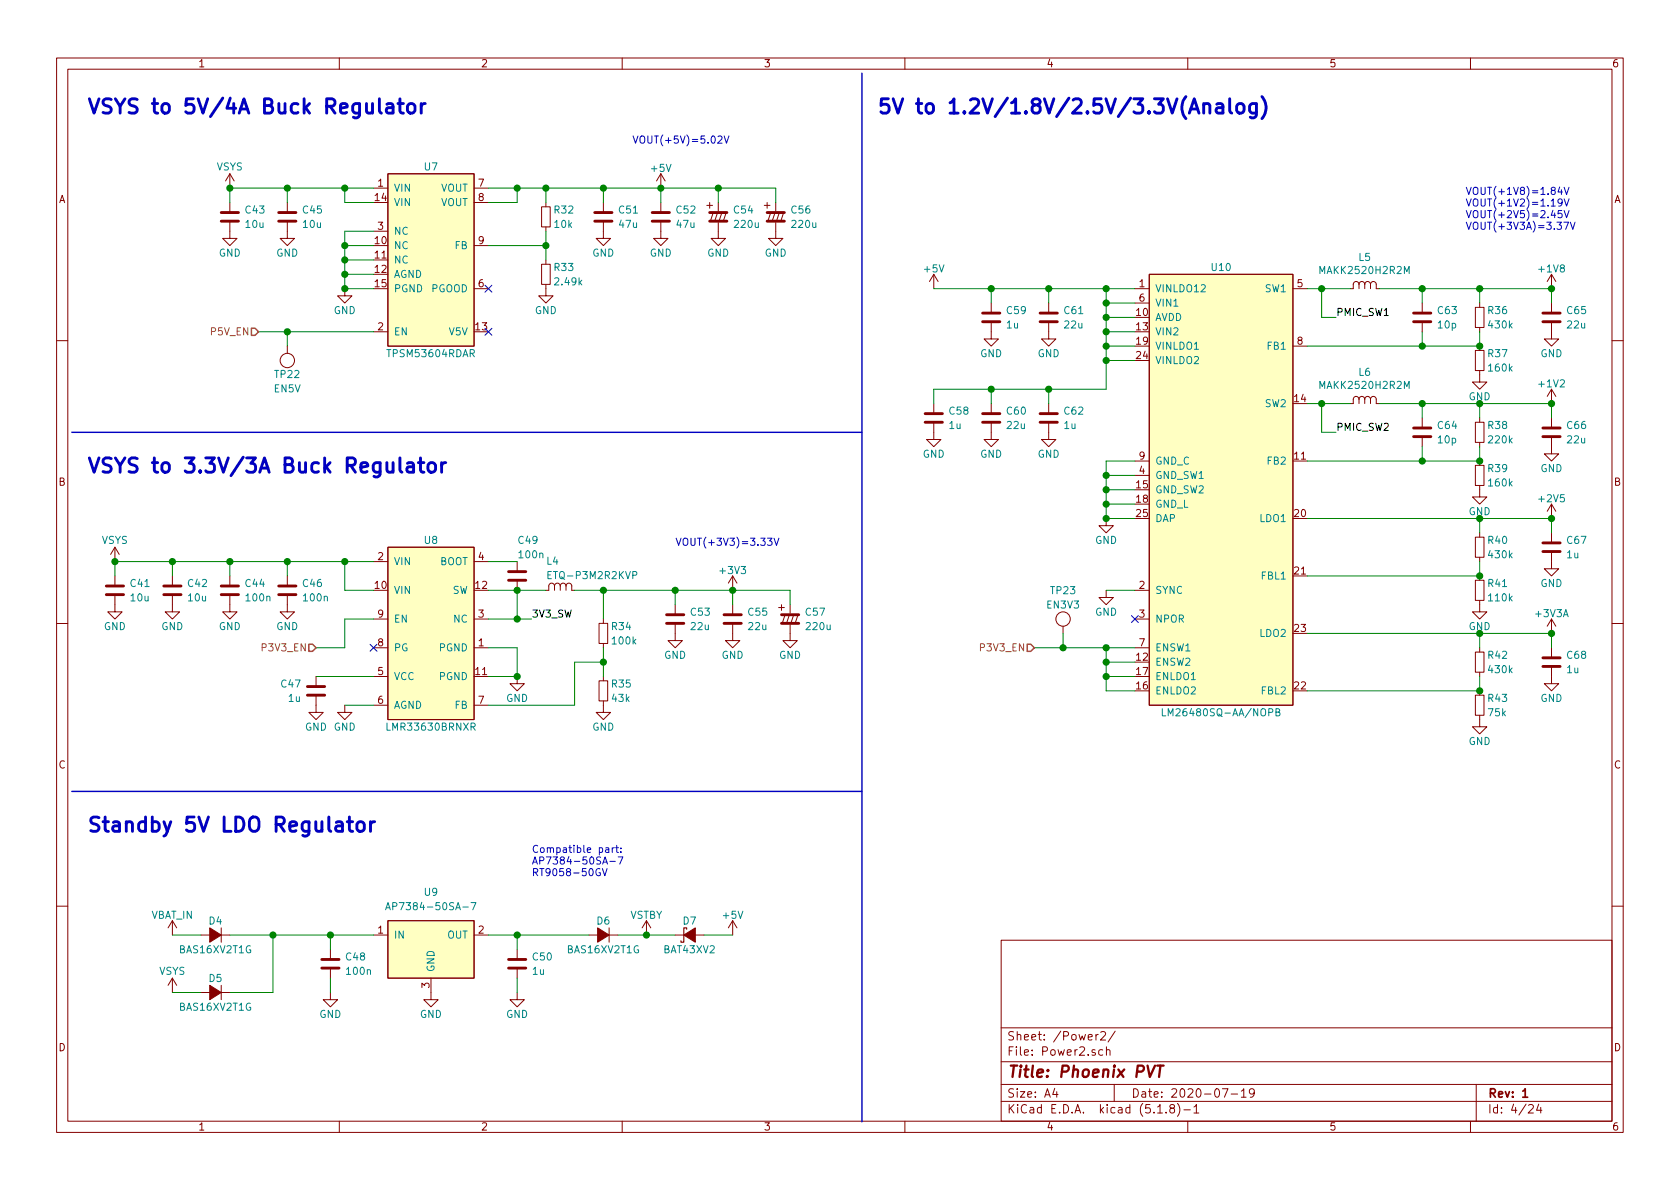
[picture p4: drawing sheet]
<svg xmlns="http://www.w3.org/2000/svg" width="297mm" height="210mm" viewBox="0 0 297 210" stroke-linecap="round" stroke-linejoin="round" font-family="sans-serif">
<g fill="none" stroke="#840000" stroke-width=".18">
<path d="M10 10.3h277v189.9h-277zM12 12.2h273v186.1h-273zM60 10.3v1.9M110 10.3v1.9M160 10.3v1.9M210 10.3v1.9M260 10.3v1.9M40.6 39.1v3.1h1.3l-1.3 1.2-1.2-1.2h1.2M40.6 30.7v2.6M40.6 35.8v1.8M40.6 30.7l-.7 1.3M40.6 30.7l.8 1.3"/>
<path d="M50.8 39.1v3.1h1.3l-1.3 1.2-1.3-1.2h1.3M50.8 35.8v1.8M66 33.3h2.6M68.6 30.7h15.2v30.5h-15.2zM83.8 33.3h2.6M83.8 35.8h2.6M95.8 36.6h1.5v3.5h-1.5zM96.5 35.8v.8M106.7 39.1v3.1h1.2l-1.2 1.2-1.3-1.2h1.3M106.7 35.8v1.8M116.8 39.1v3.1h1.3l-1.3 1.2-1.2-1.2h1.2M116.8 30.7v2.6"/>
<path d="M116.8 35.8v1.8M116.8 30.7l-.7 1.3M116.8 30.7l.8 1.3M125 36.3h1M125.5 35.8v1M126.1 37.6l-.5 1.5M126.9 37.6l-.5 1.5M127 39.4v2.8h1.3l-1.3 1.2-1.3-1.2h1.3M127 35.8v1.5M127.6 37.6l-.5 1.5M128.4 37.6l-.5 1.5M135.1 36.3h1"/>
<path d="M135.6 35.8v1M136.3 37.6l-.5 1.5M137 37.6l-.5 1.5M137.2 39.4v2.8h1.2l-1.2 1.2-1.3-1.2h1.3M137.2 35.8v1.5M137.8 37.6l-.5 1.5M138.6 37.6l-.6 1.5M61 51v1.3h1.2l-1.2 1.3-1.3-1.3h1.3M66 58.7h2.6M66 40.9h2.6M83.8 51h2.6M83.8 43.4h2.6"/>
<path d="M95.8 46.7h1.5v3.6h-1.5zM96.5 50.3v2h1.3l-1.3 1.3-1.3-1.3h1.3M96.5 40.1v.8M96.5 46v.7M165.1 48.5l-.8 1.3M165.1 48.5v2.5M165.1 48.5l.8 1.3M175.3 56.9v3h1.2l-1.2 1.3-1.3-1.3h1.3M175.3 53.6v1.8M185.4 56.9v3h1.3l-1.3 1.3-1.3-1.3h1.3M185.4 53.6v1.8M200.7 51h2.5"/>
<path d="M200.7 53.6h2.5M203.2 48.5h25.4v76.2h-25.4zM228.6 51h2.5M240.3 50.3l-.2-.4-.5-.1-.3 .3v.9h-.5M240.3 50.3l.1-.3 .3-.2 .4 .1 .2 .4M240.3 50.3v.7M241.3 50.3l.1-.3 .3-.2 .4 .1 .2 .4M241.3 50.3v.7M242.3 50.3l.2-.4 .5-.1 .3 .4v.8h.5M242.3 50.3v.7M251.5 53.6v1.8M251.5 56.9v1.8"/>
<path d="M260.9 54.4h1.5v3.5h-1.5zM261.6 53.6v.8M261.6 57.9v.8M274.3 56.9v3h1.3l-1.3 1.3-1.3-1.3h1.3M274.3 48.5v2.5M274.3 53.6v1.8M274.3 48.5l-.7 1.3M274.3 48.5l.8 1.3M10 60.2h2M50.8 61.2v1.3M165.1 74.7v3h1.3l-1.3 1.3-1.3-1.3h1.3M165.1 71.4v1.7"/>
<path d="M175.3 74.7v3h1.2l-1.2 1.3-1.3-1.3h1.3M175.3 71.4v1.7M185.4 74.7v3h1.3l-1.3 1.3-1.3-1.3h1.3M185.4 71.4v1.7M228.6 61.2h2.5M240.3 70.6l-.2-.4-.5-.1-.3 .3v1h-.5M240.3 70.6l.1-.3 .3-.2 .4 .1 .2 .4M240.3 70.6v.8M241.3 70.6l.1-.3 .3-.2 .4 .1 .2 .4M241.3 70.6v.8M242.3 70.6l.2-.4 .5-.1 .3 .4v.9h.5M242.3 70.6v.8"/>
<path d="M251.5 73.9v1.8M251.5 77.2v1.8M260.9 74.7h1.5v3.5h-1.5zM260.9 62h1.5v3.5h-1.5zM261.6 65.5v2.1h1.3l-1.3 1.2-1.3-1.2h1.3M261.6 61.2v.8M261.6 73.9v.8M261.6 78.2v.8M274.3 77.2v3.1h1.3l-1.3 1.2-1.3-1.2h1.3M274.3 68.8l-.7 1.3M274.3 68.8v2.6M274.3 73.9v1.8"/>
<path d="M274.3 68.8l.8 1.3M285 60.2h2M20.3 96.8v2.5M20.3 96.8l-.7 1.2M20.3 96.8l.8 1.2M66 99.3h2.6M68.6 96.8h15.2v30.4h-15.2zM83.8 99.3h2.6M91.4 99.3v1.8M195.6 91.7v1.3h1.2l-1.2 1.2-1.3-1.2h1.3M200.7 84.1h2.5M200.7 81.5h2.5"/>
<path d="M260.9 82.3h1.5v3.5h-1.5zM260.9 95h1.5v3.5h-1.5zM261.6 85.8v2.1h1.3l-1.3 1.2-1.3-1.2h1.3M261.6 81.5v.8M261.6 94.2v.8M261.6 98.5v.8M274.3 97.5v3.1h1.3l-1.3 1.2-1.3-1.2h1.3M274.3 89.1v2.6M274.3 94.2v1.8M274.3 89.1l-.7 1.3M274.3 89.1l.8 1.3M10 110.3h2"/>
<path d="M20.3 105.2v3h1.3l-1.3 1.3-1.3-1.3h1.3M20.3 101.8v1.8M30.5 105.2v3h1.2l-1.2 1.3-1.3-1.3h1.3M30.5 101.8v1.8M40.6 105.2v3h1.3l-1.3 1.3-1.2-1.3h1.2M40.6 101.8v1.8M50.8 105.2v3h1.3l-1.3 1.3-1.3-1.3h1.3M50.8 101.8v1.8M55.9 119.6v1.8M66 109.5h2.6M66 114.5h2.6M66 119.6h2.6"/>
<path d="M83.8 109.5h2.6M83.8 114.5h2.6M91.4 119.6v1.3h1.3l-1.3 1.3-1.2-1.3h1.2M91.4 102.6v1.8M98 103.6l-.1-.4-.5-.1-.3 .3-.1 1h-.5M98 103.6l.2-.3 .3-.2 .4 .1 .2 .4M98 103.6v.8M99.1 103.6l.1-.3 .3-.2 .4 .1 .2 .4M99.1 103.6v.8M100.1 103.6l.2-.4 .5-.1 .3 .4v.9h.5M100.1 103.6v.8M105.9 110.2h1.5v3.6h-1.5z"/>
<path d="M106.7 109.5v.7M106.7 113.8v.7M106.7 119.6v.8M119.4 110.2v3.1h1.2l-1.2 1.2-1.3-1.2h1.3M119.4 106.9v1.8M129.5 110.2v3.1h1.3l-1.3 1.2-1.2-1.2h1.2M129.5 101.8v2.6M129.5 106.9v1.8M129.5 101.8l-.7 1.3M129.5 101.8l.8 1.3M137.7 107.4h1M138.2 106.9v1"/>
<path d="M138.8 108.7l-.5 1.5M139.6 108.7l-.5 1.5M139.7 110.5v2.8h1.3l-1.3 1.2-1.3-1.2h1.3M139.7 106.9v1.6M140.3 108.7l-.5 1.5M141.1 108.7l-.5 1.5M188 110.7v1.3M195.6 104.4v1.3h1.2l-1.2 1.2-1.3-1.2h1.3M200.7 104.4h2.5M200.7 109.5h2.5M200.7 114.5h2.5M260.9 102.6h1.5v3.6h-1.5z"/>
<path d="M260.9 115.3h1.5v3.6h-1.5zM261.6 106.2v2h1.3l-1.3 1.3-1.3-1.3h1.3M261.6 101.8v.8M261.6 114.5v.8M261.6 118.9v.7M274.3 117.9v3h1.3l-1.3 1.3-1.3-1.3h1.3M274.3 109.5v2.5M274.3 114.5v1.8M274.3 109.5l-.7 1.2M274.3 109.5l.8 1.2M285 110.3h2M55.9 122.9v3.1h1.2l-1.2 1.2-1.3-1.2h1.3"/>
<path d="M61 124.7v1.3h1.2l-1.2 1.2-1.3-1.2h1.3M66 124.7h2.6M83.8 124.7h2.6M105.9 120.4h1.5v3.5h-1.5zM106.7 123.9v2.1h1.2l-1.2 1.2-1.3-1.2h1.3M260.9 122.9h1.5v3.6h-1.5zM261.6 126.5v2h1.3l-1.3 1.3-1.3-1.3h1.3M261.6 122.2v.7M10 160.2h2M30.5 162.8v2.5M30.5 173v2.5M30.5 173l-.8 1.2"/>
<path d="M30.5 173l.7 1.2M30.5 162.8l-.8 1.3M30.5 162.8l.7 1.3M35.6 175.5h1.5M35.6 165.3h1.5M39.1 164.1v2.5M39.1 174.2v2.6M39.1 175.5h1.5M39.1 165.3h1.5M58.4 175.5v1.3h1.3l-1.3 1.2-1.3-1.2h1.3M58.4 167.9v1.8M58.4 171.2v1.8"/>
<path d="M66 165.3h2.6M68.6 162.8h15.2v10.2h-15.2zM76.2 173v3.8h1.3l-1.3 1.2-1.3-1.2h1.3M83.8 165.3h2.6M91.4 175.5v1.3h1.3l-1.3 1.2-1.2-1.2h1.2M91.4 167.9v1.8M91.4 171.2v1.8M104.1 165.3h1.6M107.7 165.3h1.5M107.7 164.1v2.5M114.3 162.8l-.8 1.3M114.3 162.8v2.5"/>
<path d="M114.3 162.8l.8 1.3M119.4 165.3h1.5M122.9 165.3h1.6M129.5 162.8l-.7 1.3M129.5 162.8v2.5M129.5 162.8l.8 1.3M177 166.3h108v32h-108zM285 160.2h2M60 198.3v1.9M110 198.3v1.9M160 198.3v1.9M177 194.8h108"/>
<path d="M177 191.8h108M177 187.8h108M177 181.8h108M186.5 192.5l-.4 1h1M186.8 193v1M193.8 182.9v1M194.2 182.9l-.4 .2v.1M194.6 182.6l.2-.2h.4l.3 .4-.9 1.1h.9M195 185.7l-.4-.1-.3 .3v.6l.3 .1 .4-.1M195.6 185.7l.2-.1 .4 .1 .1 .9M195.6 185.1v1.5M197 191.8v3"/>
<path d="M197.2 182.3l-1.3 2M204.7 196.8h.8M206.2 196.7v.1M207.1 196l-.3-.3 .2-.3a.48 .48 0 0 1 .6 .1l-.1 .4a.52 .52 0 0 0-.6 .2 .52 .52 0 0 0 .1 .6l.4 .1 .2-.1 .1-.4-.3-.3M208.2 195.1a1.71 1.71 0 0 1 0 2.3M209.3 196.3h1.2M210 198.3v1.9M211.1 195.8l.4-.5v1.5M211.1 196.8h.9M216.1 192.5h1l-.6 1.5M217.7 193.5h1.1M219.5 193l.4-.5v1.5"/>
<path d="M219.5 194h.8M221.8 193.2l-.3 .3h-.3l-.3-.3v-.4l.2-.2 .4-.1 .2 .2a1.13 1.13 0 0 1-.2 1.2l-.4 .1M260 198.3v1.9M261 191.8v6.5M270.3 195.5l.2-.2h.3l.3 .5-.9 1h.9M272.1 195.2l-.4 1.1h.9M272.4 195.8v1"/>
<circle cx="50.8" cy="63.7" r="1.27"/>
<circle cx="188" cy="109.5" r="1.27"/>
</g>
<path d="M269.2 193l.5-.5v1.5M269.2 194h.9" fill="none" stroke="#840000" stroke-width=".3"/>
<path d="M202.9 188.4l.4 2 .9-2M204.6 188.4h1.1M205.2 188.4l-.3 2" fill="none" stroke="#840000" stroke-width=".41"/>
<path d="M248.3 48.4v-1.3l.4 .9 .4-.9v1.3M248.3 68.7v-1.3l.4 .9 .4-.9v1.3M96.9 101.7h.4M97.5 101.1h-.6v1.2h.6M111.9 101.7l.6-.1v-.4l-.1-.1h-.5v1.2M205.5 125.3v1.3h.6M225.6 125.9h.5l.2-.2-.1-.3-.6-.1v1.3h.5l.2-.1v-.3l-.3-.3M83.3 159.6h.9l-.6 1.3M68.2 160.9l.4-1.3 .4 1.3M68.3 160.5h.6" fill="none" stroke="#008484" stroke-width=".18"/>
<g fill="none" stroke="#840000" stroke-width=".51">
<path d="M39.1 39.1h3.1M39.1 37.6h3.1M49.3 39.1h3M49.3 37.6h3M105.2 39.1h3M105.2 37.6h3M115.3 39.1h3.1M115.3 37.6h3.1M125.5 39.1h3M125.5 37.6h3M135.6 39.1h3.1M135.6 37.6h3.1"/>
<path d="M173.7 56.9h3.1M173.7 55.4h3.1M183.9 56.9h3M183.9 55.4h3M249.9 56.9h3.1M249.9 55.4h3.1M272.8 56.9h3M272.8 55.4h3M163.6 74.7h3M163.6 73.1h3M173.7 74.7h3.1M173.7 73.1h3.1"/>
<path d="M183.9 74.7h3M183.9 73.1h3M249.9 77.2h3.1M249.9 75.7h3.1M272.8 77.2h3M272.8 75.7h3M272.8 97.5h3M272.8 96h3M18.8 105.2h3M18.8 103.6h3M29 105.2h3M29 103.6h3"/>
<path d="M39.1 105.2h3.1M39.1 103.6h3.1M49.3 105.2h3M49.3 103.6h3M89.9 102.6h3.1M89.9 101.1h3.1M117.9 110.2h3M117.9 108.7h3M128 110.2h3.1M128 108.7h3.1M138.2 110.2h3M138.2 108.7h3"/>
<path d="M272.8 117.9h3M272.8 116.3h3M54.4 122.9h3M54.4 121.4h3M56.9 171.2h3M56.9 169.7h3M89.9 171.2h3.1M89.9 169.7h3.1"/>
</g>
<g fill="#ffffc2" stroke="#ffffc2" stroke-width=".18">
<path d="M203.2 48.5h25.4v76.2h-25.4z"/>
<path d="M68.6 30.7h15.2v30.5h-15.2z"/>
<path d="M68.6 162.8h15.2v10.2h-15.2z"/>
<path d="M68.6 96.8h15.2v30.4h-15.2z"/>
</g>
<g fill="#840000" stroke="#840000" stroke-width=".18">
<path d="M37.1 174.2l2 1.3-2 1.3z"/>
<path d="M120.9 165.3l2-1.2v2.5z"/>
<path d="M37.1 164.1l2 1.2-2 1.3z"/>
<path d="M105.7 164.1l2 1.2-2 1.3z"/>
</g>
<path d="M121.4 164.3v-.2h-.5v2.5h-.5v-.2" fill="none" stroke="#840000" stroke-width=".2"/>
<path d="M152.4 12.9v185.5M12.7 76.4h139.7M12.7 139.9h139.7" fill="none" stroke="#0000c2" stroke-width=".25"/>
<g fill="none" stroke="#008400" stroke-width=".18">
<path d="M50.8 33.3v2.5M61 33.3v2.5h5M66 33.3h-25.4v2.5M86.4 33.3h50.8v2.5M91.4 33.3v2.5h-5M96.5 33.3v2.5M106.7 33.3v2.5M116.8 33.3v2.5M127 33.3v2.5M45.7 58.7h20.3M50.8 58.7v2.5M61 48.5h5"/>
<path d="M61 46h5M61 43.4h5M66 40.9h-5v10.1h5M86.4 43.4h10.1M96.5 40.9v5.1M165.1 51h35.6M175.3 51v2.6M185.4 51v2.6M195.6 51v17.8h-30.5v2.6M195.6 53.6h5.1M195.6 58.7h5.1M195.6 56.1h5.1"/>
<path d="M231.1 51h7.7M233.7 51v5.1h2.5M243.8 51h30.5v2.6M251.5 51v2.6M251.5 58.7v2.5M261.6 58.7v2.5h-30.5M261.6 51v2.6M175.3 68.8v2.6M185.4 68.8v2.6M195.6 61.2h5.1M195.6 63.7h5.1M231.1 71.4h7.7"/>
<path d="M233.7 71.4v5h2.5M243.8 71.4h30.5v2.5M251.5 71.4v2.5M251.5 79v2.5M261.6 79v2.5h-30.5M261.6 71.4v2.5M30.5 99.3v2.5M40.6 99.3v2.5M50.8 99.3v2.5M61 99.3v5.1h5M66 99.3h-45.7v2.5M86.4 99.3h5"/>
<path d="M195.6 84.1h5.1M195.6 86.6h5.1M195.6 89.1h5.1M200.7 81.5h-5.1v10.2h5.1M231.1 91.7h43.2v2.5M261.6 91.7v2.5M261.6 99.3v2.5h-30.5M55.9 119.6h10.1M66 109.5h-5v5h-5.1M86.4 114.5h5v5.1h-5M86.4 109.5h7.6M86.4 104.4h10.1"/>
<path d="M91.4 104.4v5.1M101.6 104.4h38.1v2.5M106.7 117.1h-5.1v7.6h-15.2M106.7 104.4v5.1M106.7 114.5v5.1M119.4 104.4v2.5M129.5 104.4v2.5M182.9 114.5h17.8M188 112v2.5M195.6 114.5v7.7h5.1M195.6 104.4h5.1M195.6 117.1h5.1"/>
<path d="M195.6 119.6h5.1M231.1 112h43.2v2.5M261.6 119.6v2.6h-30.5M261.6 112v2.5M61 124.7h5M30.5 165.3h5.1M30.5 175.5h5.1M40.6 165.3h25.4M48.3 165.3v10.2h-7.7M58.4 165.3v2.6M58.4 173v2.5M86.4 165.3h17.7"/>
<path d="M91.4 165.3v2.6M91.4 173v2.5M109.2 165.3h10.2M124.5 165.3h5"/>
</g>
<path d="M44.4 58h.7l.6 .7-.6 .6h-.7zM54.6 113.9h.6l.7 .6-.7 .7h-.6zM181.6 113.9h.6l.7 .6-.7 .7h-.6z" fill="none" stroke="#848400" stroke-width=".25"/>
<g fill="none" stroke="#0000c2" stroke-width=".51">
<path d="M68.4 18.4l.3-.1 .7 .1 .1 1.6M69.5 18.9l-.2 .1h-.6a.5 .5 0 0 0-.4 .5 .5 .5 0 0 0 .4 .5h.6l.2-.1M70.4 18.3h.9M70.7 17.5v2.1l.1 .3 .5 .1M72.3 18.4a.69 .69 0 0 1 1.1 .4v.7a.7 .7 0 0 1-.7 .5 .7 .7 0 0 1-.7-.5v-.7zM74.5 18.3v1.7M75.2 18.3a.64 .64 0 0 0-.7 .5M212.8 18.6a.66 .66 0 0 1 1-.2l.1 .3v1.3M212.8 18.3v1.7M215.1 18.4l.3-.1 .7 .1 .1 .3v1.3M216.2 18.9l-.2 .1h-.6a.5 .5 0 0 0-.4 .5 .5 .5 0 0 0 .4 .5h.6l.2-.1M217.4 17.5v2.1l.4 .4"/>
<path d="M218.9 18.4a.69 .69 0 0 1 1.1 .4v.7a.68 .68 0 0 1-.7 .5 .68 .68 0 0 1-.7-.5v-.7zM222.1 18.3v2.1a.71 .71 0 0 1-1 .3M222.1 18.4l-.7-.1-.5 .5v.7l.3 .4 .2 .1 .7-.1M223.1 17.1a2.9 2.9 0 0 1 0 3.9M72 81.9l.3-.1 .7 .1 .1 .3v1.3M73.1 82.4l-.2 .1h-.6a.5 .5 0 0 0-.4 .5 .5 .5 0 0 0 .4 .5h.6l.2-.1M74 81.8h1M74.3 81v2.1l.2 .3 .5 .1M75.8 82.1a.69 .69 0 0 1 .7-.3 .69 .69 0 0 1 .5 .5v.7a.7 .7 0 0 1-.7 .5 .7 .7 0 0 1-.6-.5v-.7zM78.1 81.8v1.7M78.8 81.8a.69 .69 0 0 0-.7 .5M61.4 145.3h1"/>
<path d="M61.8 144.5v2.1l.1 .3 .5 .1M63.3 145.4a.69 .69 0 0 1 1.1 .4v.7a.68 .68 0 0 1-.6 .5 .68 .68 0 0 1-.7-.5v-.7zM65.5 145.3v1.7M66.2 145.3a.69 .69 0 0 0-.7 .5"/>
</g>
<g fill="none" stroke="#0000c2" stroke-width=".18">
<path d="M126.9 24.2l.5-.2 .3 .4-.1 .2-.7 .7h.8M128 24l.4 1.3 .5-1.3M275.8 33.1l-.3 .9h.8M276.1 33.5v.9M276.1 37.2h-.6v.6l.2-.1 .4 .1v.6l-.2 .1-.4-.1M276.2 35.7l-.3 .3-.3-.1-.1-.2v-.3l.2-.2h.2l.3 .2a.88 .88 0 0 1-.3 1h-.3M276.5 39.3h.8l-.5 1.3M276.6 33.1l.4 1.3 .4-1.3M276.6 35.2l.4 1.2 .4-1.2M276.6 37.2l.4 1.3 .4-1.3M277.6 39.3l.5 1.3 .4-1.3M135.7 95.2h.8l-.4 .5 .3 .1v.5l-.2 .1-.5-.1"/>
<path d="M136.9 95.2l.4 1.2 .4-1.2M106.1 153.7a.59 .59 0 0 0-.7 .5 .59 .59 0 0 0 .7 .6v-.5h-.2M106.5 153.6l.4 1.3 .4-1.3M106.6 152.8l.4-1.3 .4 1.3M107.1 150h.5v.7M107.6 150.2l-.4 .1-.2 .1 .1 .3h.5M107.8 152.3h1M108.3 149.9v.8M108.6 149.9l-.3 .2M108.9 149.9h.4M109 149.5v1.1l.3 .1M109.3 151.5h.8l-.5 1.3"/>
<path d="M109.8 150.6v.1M109.8 150v.1"/>
</g>
<g fill="#008400" stroke="#008400" stroke-width=".25">
<circle cx="195.6" cy="91.7" r=".51"/>
<circle cx="96.5" cy="33.3" r=".51"/>
<circle cx="195.6" cy="84.1" r=".51"/>
<circle cx="195.6" cy="86.6" r=".51"/>
<circle cx="195.6" cy="89.1" r=".51"/>
<circle cx="50.8" cy="33.3" r=".51"/>
<circle cx="40.6" cy="33.3" r=".51"/>
<circle cx="274.3" cy="51" r=".51"/>
<circle cx="116.8" cy="33.3" r=".51"/>
<circle cx="261.6" cy="61.2" r=".51"/>
<circle cx="106.7" cy="33.3" r=".51"/>
<circle cx="261.6" cy="51" r=".51"/>
<circle cx="96.5" cy="43.4" r=".51"/>
<circle cx="261.6" cy="81.5" r=".51"/>
<circle cx="261.6" cy="71.4" r=".51"/>
<circle cx="261.6" cy="101.8" r=".51"/>
<circle cx="50.8" cy="58.7" r=".51"/>
<circle cx="195.6" cy="61.2" r=".51"/>
<circle cx="195.6" cy="56.1" r=".51"/>
<circle cx="127" cy="33.3" r=".51"/>
<circle cx="20.3" cy="99.3" r=".51"/>
<circle cx="50.8" cy="99.3" r=".51"/>
<circle cx="40.6" cy="99.3" r=".51"/>
<circle cx="91.4" cy="109.5" r=".51"/>
<circle cx="106.7" cy="104.4" r=".51"/>
<circle cx="119.4" cy="104.4" r=".51"/>
<circle cx="129.5" cy="104.4" r=".51"/>
<circle cx="261.6" cy="91.7" r=".51"/>
<circle cx="91.4" cy="119.6" r=".51"/>
<circle cx="91.4" cy="104.4" r=".51"/>
<circle cx="61" cy="99.3" r=".51"/>
<circle cx="261.6" cy="112" r=".51"/>
<circle cx="106.7" cy="117.1" r=".51"/>
<circle cx="185.4" cy="68.8" r=".51"/>
<circle cx="251.5" cy="81.5" r=".51"/>
<circle cx="61" cy="51" r=".51"/>
<circle cx="195.6" cy="53.6" r=".51"/>
<circle cx="195.6" cy="58.7" r=".51"/>
<circle cx="195.6" cy="51" r=".51"/>
<circle cx="185.4" cy="51" r=".51"/>
<circle cx="195.6" cy="63.7" r=".51"/>
<circle cx="30.5" cy="99.3" r=".51"/>
<circle cx="261.6" cy="122.2" r=".51"/>
<circle cx="175.3" cy="68.8" r=".51"/>
<circle cx="175.3" cy="51" r=".51"/>
<circle cx="91.4" cy="165.3" r=".51"/>
<circle cx="114.3" cy="165.3" r=".51"/>
<circle cx="48.3" cy="165.3" r=".51"/>
<circle cx="58.4" cy="165.3" r=".51"/>
<circle cx="188" cy="114.5" r=".51"/>
<circle cx="251.5" cy="71.4" r=".51"/>
<circle cx="61" cy="33.3" r=".51"/>
<circle cx="195.6" cy="119.6" r=".51"/>
<circle cx="195.6" cy="117.1" r=".51"/>
<circle cx="274.3" cy="91.7" r=".51"/>
<circle cx="274.3" cy="71.4" r=".51"/>
<circle cx="91.4" cy="33.3" r=".51"/>
<circle cx="274.3" cy="112" r=".51"/>
<circle cx="195.6" cy="114.5" r=".51"/>
<circle cx="233.7" cy="51" r=".51"/>
<circle cx="61" cy="48.5" r=".51"/>
<circle cx="233.7" cy="71.4" r=".51"/>
<circle cx="251.5" cy="51" r=".51"/>
<circle cx="61" cy="46" r=".51"/>
<circle cx="251.5" cy="61.2" r=".51"/>
<circle cx="61" cy="43.4" r=".51"/>
</g>
<path d="M85.8 58.1l1.2 1.2M85.8 50.4l1.2 1.3M87 58.1l-1.2 1.2M87 50.4l-1.2 1.3M65.4 113.9l1.2 1.3M66.6 113.9l-1.2 1.3M200.1 108.9l1.2 1.2M201.3 108.9l-1.2 1.2" fill="none" stroke="#000084" stroke-width=".18"/>
<g font-size="3.5" fill="#0000c2">
<text x="15.2" y="20.1">VSYS to 5V/4A Buck Regulator</text>
<text x="154.9" y="20.1">5V to 1.2V/1.8V/2.5V/3.3V(Analog)</text>
<text x="15.2" y="83.6">VSYS to 3.3V/3A Buck Regulator</text>
<text x="15.2" y="147.1">Standby 5V LDO Regulator</text>
</g>
<text font-size="2.8" fill="#840000" x="178" y="190.5">Title: Phoenix PVT</text>
<g font-size="2.1" fill="#840000">
<text x="178" y="184">Sheet: /Power2/</text>
<text x="178" y="186.7">File: Power2.sch</text>
<text x="178" y="196.9">KiCad E.D.A. kicad (5.1.8)-1</text>
<text x="178" y="194.1">Size: A4</text>
<text x="200" y="194.1">Date: 2020-07-19</text>
<text x="263" y="194.1">Rev: 1</text>
<text x="263" y="196.9">Id: 4/24</text>
</g>
<g font-size="1.8" fill="#840000">
<text x="35" y="11.9">1</text>
<text x="85" y="11.9">2</text>
<text x="135" y="11.9">3</text>
<text x="185" y="11.9">4</text>
<text x="235" y="11.9">5</text>
<text x="285" y="11.9">6</text>
<text x="10.4" y="35.9">A</text>
<text x="66.3" y="35.6">14</text>
<text x="66.8" y="33">1</text>
<text x="84.6" y="33">7</text>
<text x="84.6" y="35.6">8</text>
<text x="285.4" y="35.9">A</text>
<text x="66.8" y="40.6">3</text>
<text x="66.3" y="43.2">10</text>
<text x="66.3" y="45.7">11</text>
<text x="84.6" y="43.2">9</text>
<text x="66.3" y="48.3">12</text>
<text x="66.3" y="50.8">15</text>
<text x="84.6" y="50.8">6</text>
<text x="201.4" y="50.8">1</text>
<text x="201.4" y="53.3">6</text>
<text x="229.4" y="50.8">5</text>
<text x="66.8" y="58.4">2</text>
<text x="84.1" y="58.4">13</text>
<text x="201" y="55.9">10</text>
<text x="201" y="58.4">13</text>
<text x="201" y="61">19</text>
<text x="201" y="63.5">24</text>
<text x="229.4" y="61">8</text>
<text x="228.9" y="71.1">14</text>
<text x="201.4" y="83.8">4</text>
<text x="201.4" y="81.3">9</text>
<text x="228.9" y="81.3">11</text>
<text x="10.4" y="85.9">B</text>
<text x="201" y="86.4">15</text>
<text x="201" y="88.9">18</text>
<text x="285.4" y="85.9">B</text>
<text x="201" y="91.4">25</text>
<text x="228.9" y="91.4">20</text>
<text x="66.8" y="99.1">2</text>
<text x="84.6" y="99.1">4</text>
<text x="228.9" y="101.6">21</text>
<text x="66.3" y="104.1">10</text>
<text x="84.1" y="104.1">12</text>
<text x="201.4" y="104.1">2</text>
<text x="66.8" y="109.2">9</text>
<text x="84.6" y="109.2">3</text>
<text x="201.4" y="109.2">3</text>
<text x="228.9" y="111.8">23</text>
<text x="66.8" y="119.4">5</text>
<text x="66.8" y="114.3">8</text>
<text x="84.1" y="119.4">11</text>
<text x="84.6" y="114.3">1</text>
<text x="201" y="116.8">12</text>
<text x="201" y="119.4">17</text>
<text x="201.4" y="114.3">7</text>
<text x="66.8" y="124.5">6</text>
<text x="84.6" y="124.5">7</text>
<text x="201" y="121.9">16</text>
<text x="228.9" y="121.9">22</text>
<text x="10.4" y="135.9">C</text>
<text x="285.4" y="135.9">C</text>
<text x="66.8" y="165.1">1</text>
<text x="84.6" y="165.1">2</text>
<text x="75.9" y="174.7" transform="rotate(-90 75.9 174.7)">3</text>
<text x="10.4" y="185.9">D</text>
<text x="285.4" y="185.9">D</text>
<text x="35" y="199.9">1</text>
<text x="85" y="199.9">2</text>
<text x="135" y="199.9">3</text>
<text x="185" y="199.9">4</text>
<text x="235" y="199.9">5</text>
<text x="285" y="199.9">6</text>
</g>
<g font-size="1.8" fill="#0000c2">
<text x="111.8" y="25.4">VOUT(+5V)=5.02V</text>
<text x="259.1" y="34.5">VOUT(+1V8)=1.84V</text>
<text x="259.1" y="36.5">VOUT(+1V2)=1.19V</text>
<text x="259.1" y="38.6">VOUT(+2V5)=2.45V</text>
<text x="259.1" y="40.6">VOUT(+3V3A)=3.37V</text>
<text x="119.4" y="96.5">VOUT(+3V3)=3.33V</text>
<text x="94" y="150.8">Compatible part:</text>
<text x="94" y="152.9">AP7384-50SA-7</text>
<text x="94" y="154.9">RT9058-50GV</text>
</g>
<g font-size="1.8" fill="#008484">
<text x="38.3" y="30.1">VSYS</text>
<text x="69.6" y="33.9">VIN</text>
<text x="75.1" y="30.1">U7</text>
<text x="77.9" y="33.9">VOUT</text>
<text x="115.2" y="30.4">+5V</text>
<text x="43.5" y="37.8">C43</text>
<text x="43.5" y="40.3">10u</text>
<text x="53.6" y="37.8">C45</text>
<text x="53.7" y="40.3">10u</text>
<text x="69.6" y="36.4">VIN</text>
<text x="69.6" y="41.5">NC</text>
<text x="77.9" y="36.4">VOUT</text>
<text x="98.1" y="37.8">R32</text>
<text x="98.1" y="40.3">10k</text>
<text x="109.5" y="37.8">C51</text>
<text x="109.6" y="40.3">47u</text>
<text x="119.7" y="37.8">C52</text>
<text x="119.7" y="40.3">47u</text>
<text x="129.8" y="37.8">C54</text>
<text x="130" y="40.3">220u</text>
<text x="140" y="37.8">C56</text>
<text x="140.2" y="40.3">220u</text>
<text x="38.7" y="45.4">GND</text>
<text x="48.8" y="45.4">GND</text>
<text x="69.6" y="44.1">NC</text>
<text x="69.6" y="46.6">NC</text>
<text x="80.4" y="44.1">FB</text>
<text x="98.1" y="47.9">R33</text>
<text x="104.7" y="45.4">GND</text>
<text x="114.9" y="45.4">GND</text>
<text x="125" y="45.4">GND</text>
<text x="135.2" y="45.4">GND</text>
<text x="214.3" y="47.9">U10</text>
<text x="240.3" y="46.1">L5</text>
<text x="69.6" y="49.1">AGND</text>
<text x="69.6" y="51.7">PGND</text>
<text x="76.2" y="51.7">PGOOD</text>
<text x="98.3" y="50.5">2.49k</text>
<text x="163.5" y="48.2">+5V</text>
<text x="204.2" y="51.7">VINLDO12</text>
<text x="223.7" y="51.7">SW1</text>
<text x="233.7" y="48.5">MAKK2520H2R2M</text>
<text x="272.2" y="48.2">+1V8</text>
<text x="59" y="55.5">GND</text>
<text x="69.6" y="59.3">EN</text>
<text x="79.5" y="59.3">V5V</text>
<text x="94.6" y="55.5">GND</text>
<text x="178" y="58.1">1u</text>
<text x="178.1" y="55.5">C59</text>
<text x="188.2" y="55.5">C61</text>
<text x="188.3" y="58.1">22u</text>
<text x="204.2" y="56.8">AVDD</text>
<text x="204.2" y="59.3">VIN2</text>
<text x="204.2" y="54.2">VIN1</text>
<text x="254.3" y="55.5">C63</text>
<text x="254.3" y="58.1">10p</text>
<text x="263.2" y="55.5">R36</text>
<text x="263.3" y="58.1">430k</text>
<text x="277.1" y="55.5">C65</text>
<text x="277.2" y="58.1">22u</text>
<text x="68.7" y="63.2">TPSM53604RDAR</text>
<text x="173.3" y="63.2">GND</text>
<text x="183.5" y="63.2">GND</text>
<text x="204.2" y="61.8">VINLDO1</text>
<text x="204.2" y="64.4">VINLDO2</text>
<text x="224.2" y="61.8">FB1</text>
<text x="263.2" y="63.2">R37</text>
<text x="263.3" y="65.7">160k</text>
<text x="272.4" y="63.2">GND</text>
<text x="48.5" y="69.4">EN5V</text>
<text x="48.7" y="66.8">TP22</text>
<text x="233.7" y="68.8">MAKK2520H2R2M</text>
<text x="240.3" y="66.5">L6</text>
<text x="259.7" y="70.8">GND</text>
<text x="272.2" y="68.5">+1V2</text>
<text x="167.9" y="75.9">1u</text>
<text x="167.9" y="73.3">C58</text>
<text x="178.1" y="73.3">C60</text>
<text x="178.1" y="75.9">22u</text>
<text x="188.2" y="75.9">1u</text>
<text x="188.2" y="73.3">C62</text>
<text x="223.7" y="72">SW2</text>
<text x="254.3" y="75.9">C64</text>
<text x="263.2" y="75.9">R38</text>
<text x="277.1" y="75.9">C66</text>
<text x="163.1" y="80.9">GND</text>
<text x="173.3" y="80.9">GND</text>
<text x="183.5" y="80.9">GND</text>
<text x="204.2" y="82.2">GND_C</text>
<text x="224.2" y="82.2">FB2</text>
<text x="254.3" y="78.4">10p</text>
<text x="263.2" y="83.5">R39</text>
<text x="263.3" y="78.4">220k</text>
<text x="272.4" y="83.5">GND</text>
<text x="277.2" y="78.4">22u</text>
<text x="204.2" y="87.2">GND_SW2</text>
<text x="204.2" y="89.8">GND_L</text>
<text x="204.2" y="84.7">GND_SW1</text>
<text x="263.3" y="86">160k</text>
<text x="272.2" y="88.8">+2V5</text>
<text x="204.2" y="92.3">DAP</text>
<text x="222.9" y="92.3">LDO1</text>
<text x="259.7" y="91.1">GND</text>
<text x="18" y="96.2">VSYS</text>
<text x="69.6" y="99.9">VIN</text>
<text x="75.1" y="96.2">U8</text>
<text x="77.7" y="99.9">BOOT</text>
<text x="91.7" y="96.2">C49</text>
<text x="91.9" y="98.7">100n</text>
<text x="96.7" y="99.9">L4</text>
<text x="127.5" y="101.5">+3V3</text>
<text x="193.6" y="96.2">GND</text>
<text x="263.2" y="96.2">R40</text>
<text x="263.3" y="98.7">430k</text>
<text x="277.1" y="98.7">1u</text>
<text x="277.1" y="96.2">C67</text>
<text x="23.1" y="103.8">C41</text>
<text x="23.2" y="106.3">10u</text>
<text x="33.3" y="103.8">C42</text>
<text x="33.4" y="106.3">10u</text>
<text x="43.5" y="103.8">C44</text>
<text x="43.6" y="106.3">100n</text>
<text x="53.6" y="103.8">C46</text>
<text x="53.8" y="106.3">100n</text>
<text x="69.6" y="105">VIN</text>
<text x="80" y="105">SW</text>
<text x="97.4" y="102.4">ETQ-P3M2R2KVP</text>
<text x="185.2" y="107.6">EN3V3</text>
<text x="185.9" y="105.1">TP23</text>
<text x="204.2" y="105">SYNC</text>
<text x="223.2" y="102.5">FBL1</text>
<text x="263.2" y="103.8">R41</text>
<text x="263.3" y="106.3">110k</text>
<text x="272.4" y="103.8">GND</text>
<text x="18.4" y="111.4">GND</text>
<text x="28.5" y="111.4">GND</text>
<text x="38.7" y="111.4">GND</text>
<text x="48.8" y="111.4">GND</text>
<text x="69.6" y="110.1">EN</text>
<text x="80.2" y="110.1">NC</text>
<text x="108.2" y="111.4">R34</text>
<text x="108.4" y="114">100k</text>
<text x="122.2" y="108.9">C53</text>
<text x="122.3" y="111.4">22u</text>
<text x="132.4" y="108.9">C55</text>
<text x="132.4" y="111.4">22u</text>
<text x="142.5" y="108.9">C57</text>
<text x="142.7" y="111.4">220u</text>
<text x="193.6" y="108.9">GND</text>
<text x="204.2" y="110.1">NPOR</text>
<text x="222.9" y="112.6">LDO2</text>
<text x="259.7" y="111.4">GND</text>
<text x="271.6" y="109.1">+3V3A</text>
<text x="69.6" y="115.2">PG</text>
<text x="77.7" y="115.2">PGND</text>
<text x="117.4" y="116.5">GND</text>
<text x="127.6" y="116.5">GND</text>
<text x="137.7" y="116.5">GND</text>
<text x="204.2" y="117.7">ENSW2</text>
<text x="204.2" y="115.2">ENSW1</text>
<text x="263.2" y="116.5">R42</text>
<text x="263.3" y="119">430k</text>
<text x="277.1" y="119">1u</text>
<text x="277.1" y="116.5">C68</text>
<text x="49.8" y="121.6">C47</text>
<text x="51.1" y="124.1">1u</text>
<text x="69.6" y="120.3">VCC</text>
<text x="69.6" y="125.3">AGND</text>
<text x="77.7" y="120.3">PGND</text>
<text x="80.4" y="125.3">FB</text>
<text x="89.5" y="124.1">GND</text>
<text x="108.2" y="121.6">R35</text>
<text x="108.3" y="124.1">43k</text>
<text x="204.2" y="122.8">ENLDO2</text>
<text x="204.2" y="120.3">ENLDO1</text>
<text x="223.2" y="122.8">FBL2</text>
<text x="263.2" y="124.1">R43</text>
<text x="272.4" y="124.1">GND</text>
<text x="53.9" y="129.2">GND GND</text>
<text x="68.7" y="129.2">LMR33630BRNXR</text>
<text x="104.7" y="129.2">GND</text>
<text x="206.5" y="126.7">LM26480SQ-AA/NOPB</text>
<text x="259.7" y="131.7">GND</text>
<text x="263.2" y="126.7">75k</text>
<text x="69.7" y="161">AP7384-50SA-7</text>
<text x="75.1" y="158.4">U9</text>
<text x="26.7" y="162.5">VBAT_IN</text>
<text x="37" y="163.5">D4</text>
<text x="69.6" y="166">IN</text>
<text x="79.1" y="166">OUT</text>
<text x="105.6" y="163.5">D6</text>
<text x="111.4" y="162.5">VSTBY</text>
<text x="120.8" y="163.5">D7</text>
<text x="127.9" y="162.5">+5V</text>
<text x="28.1" y="172.4">VSYS</text>
<text x="31.9" y="168.6">BAS16XV2T1G</text>
<text x="37" y="173.7">D5</text>
<text x="61.2" y="169.8">C48</text>
<text x="61.4" y="172.4">100n</text>
<text x="76.8" y="172" transform="rotate(-90 76.8 172)">GND</text>
<text x="94.2" y="172.4">1u</text>
<text x="94.3" y="169.8">C50</text>
<text x="100.4" y="168.6">BAS16XV2T1G</text>
<text x="117.4" y="168.6">BAT43XV2</text>
<text x="31.9" y="178.7">BAS16XV2T1G</text>
<text x="56.5" y="180">GND</text>
<text x="74.2" y="180">GND</text>
<text x="89.5" y="180">GND</text>
</g>
<g font-size="1.8" fill="#848400">
<text x="37.4" y="59.3">P5V_EN</text>
<text x="46.6" y="115.2">P3V3_EN</text>
<text x="173.6" y="115.2">P3V3_EN</text>
</g>
<g font-size="1.8">
<text x="236.2" y="55.9">PMIC_SW1</text>
<text x="236.2" y="76.2">PMIC_SW2</text>
<text x="94" y="109.2">3V3_SW</text>
</g>
</svg>
